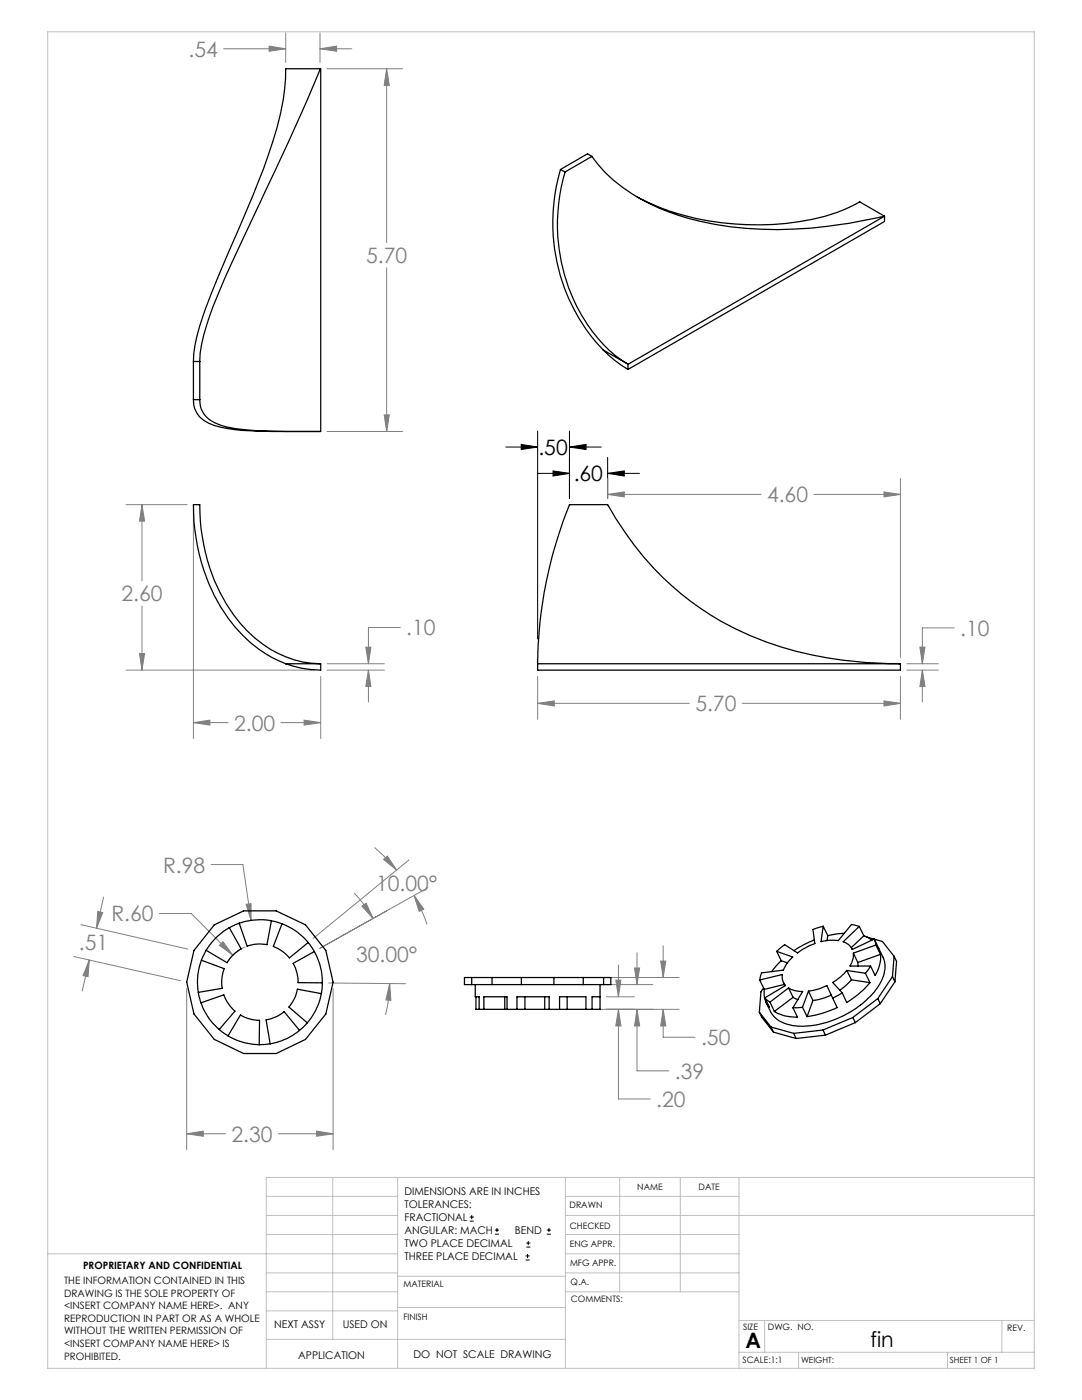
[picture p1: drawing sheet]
<svg xmlns="http://www.w3.org/2000/svg" width="216mm" height="279mm" viewBox="0 0 216 279" stroke-linecap="round" stroke-linejoin="round" font-family="sans-serif">
<g fill="none" stroke="#000" stroke-width=".2">
<path d="M100.9 89.2h6.4M104 88.7l3.3 .5-3.3 .5zM107.3 94.5h6.3M107.3 86v41.5M110.3 94l3.3 .5-3.3 .5zM113.6 89.2l3.3-.5v1zM113.6 86v13.4M113.6 89.2h6.4M121.2 94.5l3.4-.5v1zM121.2 91.3v8.1M121.2 94.5h6.4M93.7 243.7h.8"/>
<path d="M93.7 242.9h.8M94.1 242.5v.8M98.7 246.3h.9M98.7 245.5h.9M99.2 245.1v.8M104.9 251.5h.8M104.9 250.6h.8M105 248.9h.8M105 248.1h.8M105.3 250.3v.8M105.4 247.7v.8M109.1 246.3h.8"/>
<path d="M109.1 245.5h.8M109.5 245.1v.8"/>
</g>
<g fill="none" stroke="#808080" stroke-width=".2">
<path d="M44.6 9.7h12.4M53.7 9.2l3.3 .5-3.3 .5zM57 6.6v5.9M63.9 6.6v5.9M63.9 9.7h6.3M63.9 9.7l3.3-.5v1zM65.3 13.7h15M77.2 13.7l.5 3.3h-1zM77.2 13.7v34.7M77.2 53.4v32.7M65.3 86.1h15M76.7 82.8h1l-.5 3.3z"/>
<path d="M121.2 98.7l3.4-.5v1zM121.2 95.5v3.9M121.2 98.7h30.7M162.4 98.7h17.3M176.4 98.2l3.3 .5-3.3 .5zM179.7 95.5v35.7M25.2 100.7h12.1M28.3 100.7l.6 3.3h-1.1zM28.3 100.7v15.2M38.6 102v45.4M25.2 133.7h37.5M27.8 130.4h1.1l-.6 3.3z"/>
<path d="M28.3 121v12.7M64 135v12.4M65.3 133.7h11.4M65.3 132.5h11.4M73 129.2h1l-.5 3.3zM73.5 133.7v6.4M73.5 133.7l.5 3.3h-1zM79.9 125.2h-6.4v7.3M107.3 135v8.5M176.4 139.9l3.3 .5-3.3 .5zM179.7 135v8.5M180.9 133.7h6.3"/>
<path d="M180.9 132.5h6.3M183.6 129.2h1l-.6 3.3zM184 133.7v6.4M184 133.7l.6 3.3h-1zM190.4 125.3h-6.4v7.2M38.6 144.2h6.9M38.6 144.2l3.3-.5v1zM56.1 144.2h7.9M60.7 143.7l3.3 .5-3.3 .5zM107.3 140.4l3.3-.5v1zM107.3 140.4h30.2M148.1 140.4h31.6"/>
<path d="M20.7 179l-1.4 6.2M42.1 172.5h6.4l1.6 11.2M70.7 178.3a26.5 26.5 0 0 1 3.7 5M74.7 169.1l1.8 1.6 2.6 2.9M76.6 171.5l.7-.6 1.8 2.7zM81.6 171.6l-19.1 15.7M82.6 178.7l2 2.7-1 .5zM82.6 178.7l1.1 2.1 1.5 3.7M85.4 177.2l-21.6 12.1 13.4-7.5M14.7 190.9l21.3 4.8M16.2 184.5l21.3 4.9M17.8 191.6l-.2 3.3-1-.2z"/>
<path d="M17.8 191.6l-1.4 6.2M19.5 181.9l1 .2-1.2 3.1zM31.8 182.3h6.4l8.3 8.3M37.3 197.3v32.1M44.5 187.9l2 2.7-2.7-1.9zM49 189a7.7 7.7 0 0 0-3.7 3.2M49.1 180.5l1-.2v3.4zM65.6 196.2l15.3 .1M66.5 197.3v32.1M72.2 180.8l.9-.5 1.3 3zM77.8 196.3l.2 3.3h-1zM77.8 196.3a23.5 23.5 0 0 1-.9 6.2"/>
<path d="M121 198.9h5.6M121 196.5h9.3M121.7 195.1h13.8M122.9 195.6h1l-.5 3.3zM123.4 192.6v6.3M126.6 193.2h1l-.5 3.3zM127.1 190.1v6.4M131.8 191.8h1.1l-.6 3.3zM132.3 188.7v6.4M119.4 201.4h16.1M123.4 201.4l.5 3.4h-1zM123.4 201.4v17.9h6.4"/>
<path d="M127.1 201.4v12.3h6.4M127.1 201.4l.5 3.4h-1zM132.3 201.4l.6 3.4h-1.1zM132.3 201.4v5.6h6.4M37.3 226.3l3.3-.6v1.1zM37.3 226.3h7.7M55.6 226.3h10.9M63.2 225.7l3.3 .6-3.3 .5z"/>
</g>
<g fill="none" stroke="#c0c0c0" stroke-width=".2">
<path d="M9.5 6.4h196.9v266.7h-196.9zM53.1 238.8h26.2M66.4 235v32.3M79.3 235v38.1M112.8 235v38.1M112.8 238.8h34.7M123.6 235v22.8M135.7 235v22.8M147.5 235v38.1M206.4 235h-153.3v38.1M9.5 250.2h69.8M53.1 257.8h26.2"/>
<path d="M53.1 242.6h26.2M53.1 246.4h26.2M53.1 254h26.2M79.3 254.7h33.5M112.8 257.8h34.7M112.8 250.2h34.7M112.8 242.6h93.6M112.8 246.4h34.7M112.8 254h34.7M53.1 267.3h59.7M53.1 261.6h26.2M79.3 260.9h33.5"/>
<path d="M147.5 269.9h58.9M147.5 263.5h58.9M152.6 263.5v6.4M159.3 269.9v3.2M189.1 269.9v3.2M199.9 263.5v6.4"/>
</g>
<path d="M110.3 94l3.3 .5-3.3 .5zM121.2 94.5l3.4-.5v1zM113.6 89.2l3.3-.5v1zM104 88.7l3.3 .5-3.3 .5z" fill="#000"/>
<path d="M28.3 100.7l.6 3.3h-1.1zM27.8 130.4h1.1l-.6 3.3zM38.6 144.2l3.3-.5v1zM60.7 143.7l3.3 .5-3.3 .5zM73 129.2h1l-.5 3.3zM73.5 133.7l.5 3.3h-1zM107.3 140.4l3.3-.5v1zM176.4 139.9l3.3 .5-3.3 .5zM176.4 98.2l3.3 .5-3.3 .5zM121.2 98.7l3.4-.5v1zM184 133.7l.6 3.3h-1zM183.6 129.2h1l-.6 3.3zM77.2 13.7l.5 3.3h-1zM76.7 82.8h1l-.5 3.3zM63.9 9.7l3.3-.5v1zM53.7 9.2l3.3 .5-3.3 .5zM19.5 181.9l1 .2-1.2 3.1zM17.8 191.6l-.2 3.3-1-.2zM37.3 226.3l3.3-.6v1.1zM63.2 225.7l3.3 .6-3.3 .5zM44.5 187.9l-.7 .8 2.7 1.9zM49.1 180.5l1 3.2v-3.4zM77.8 196.3l.2 3.3h-1zM72.2 180.8l.9-.5 1.3 3zM82.6 178.7l2 2.7-1 .5zM76.6 171.5l.7-.6 1.8 2.7zM123.4 201.4l.5 3.4h-1zM122.9 195.6h1l-.5 3.3zM126.6 193.2h1l-.5 3.3zM127.1 201.4l.5 3.4h-1zM131.8 191.8h1.1l-.6 3.3zM132.3 201.4l.6 3.4h-1.1z" fill="#808080"/>
<g fill="none" stroke="#000" stroke-width=".25">
<path d="M63.9 13.7v.2a954.9 954.9 0 0 1-18.2 39.7 74.4 74.4 0 0 0-5.5 15.2l-.3 3.2M63.9 13.7h.1v72.4h-.1M63.9 13.7h-6.9a47.9 47.9 0 0 1-3.5 17.3 499 499 0 0 1-10.3 25 71.9 71.9 0 0 0-4.3 12.9l-.3 3.2M111.8 33.8a37.1 37.1 0 0 0 8.6 36.1M111.8 33.8l.9 .5M112.7 34.3a35.7 35.7 0 0 0 8.9 35.6l1.2 1.1 2.4 1.6M118.1 31.2a32 32 0 0 0 15.3 11.1 65.4 65.4 0 0 0 28.3 3.2 97 97 0 0 0 14.7-2.4M118.1 31.2l-5.4 3.1M118.1 31.2l-.9-.5-5.4 3.1M127 39.2a50.9 50.9 0 0 0 27.3 5.6 42.4 42.4 0 0 0 15.8-3.7l1.5-.8 4.8 2.8M176.4 43.1h.1M176.5 43.1l-51.2 29.6"/>
<path d="M176.5 43.1v1.1l-51.2 29.5M38.6 79.8a5.2 5.2 0 0 0 4.2 5.1 45.4 45.4 0 0 0 12.8 1.2h8.3M38.6 72.1h1.3M38.6 79.8h1.3M38.6 72.1v7.7M39.9 79.8a5.1 5.1 0 0 0 4 5 47.3 47.3 0 0 0 13.1 1.3h6.9M39.9 72.1v7.7M120.4 69.9a23.8 23.8 0 0 0 4.9 3.8M120.4 69.9l4.8 2.7M125.2 72.6l.1 .1M125.3 72.7v1M57 132.5a25.7 25.7 0 0 1-12.9-11.3 39.6 39.6 0 0 1-5.5-20.5h1.3a37.6 37.6 0 0 0 8 23.6 21.4 21.4 0 0 0 16 8.2"/>
<path d="M57 132.5a20.1 20.1 0 0 0 7 1.2v-1.2h-.1M57 132.5h6.9M107.3 132.5a85.9 85.9 0 0 1 6.3-31.8h7.6a58.8 58.8 0 0 0 40.8 30 90.4 90.4 0 0 0 17.7 1.8M107.3 132.5h72.4M107.3 132.5v1.2h72.4v-1.2M39.6 198l.5 2.1M40.2 191.6l4.5 1.7a7.4 7.4 0 0 0-.4 3.9l-4.7 .8M40.2 191.6a12 12 0 0 0-.6 6.4M41.1 189.7l-.9 1.9M45.8 185.1l2.3 4.3a7.9 7.9 0 0 0-2.8 2.7l-4.2-2.4M45.8 185.1a12.7 12.7 0 0 0-4.7 4.6M47.7 184.3l-1.9 .8"/>
<path d="M54.2 183.8l-.9 4.7a7.6 7.6 0 0 0-4 .3l-1.6-4.5M54.2 183.8l2.1 .6M54.2 183.8a13 13 0 0 0-6.5 .5M56.3 184.4l-1.8 4.5a7.9 7.9 0 0 1 3.2 2.3l3.8-3.1M56.3 184.4a12.1 12.1 0 0 1 5.2 3.7M61.5 188.1l1.2 1.8M62.7 189.9l-4.2 2.4a7.9 7.9 0 0 1 1 3.8h4.8M62.7 189.9a12.3 12.3 0 0 1 1.6 6.2M64.1 198.3l-4.8-.9a7.2 7.2 0 0 1-1.7 3.6l3.7 3.1M64.1 198.3a12.4 12.4 0 0 1-2.8 5.8M64.3 196.1l-.2 2.2M92.7 195.1h29.2v1.4h-29.2z"/>
<path d="M94.1 195.1v1.4M94.8 196.5v2.4h.8v2.5M95 198.9v2.5h.6M98.2 195.1v1.4M100.7 198.9v2.5M104 195.1v1.4M104.7 198.9v2.5M108.7 198.9v2.5M110.5 195.1v1.4M113.2 198.9v2.5M116.4 195.1v1.4M119.7 198.9h-1.6v2.5"/>
<path d="M119.7 196.5v4.9h-1.6M120.4 195.1v1.4M151.6 195.6l4.5-1.1a2.56 2.56 0 0 0 .6 2.2l-4.1 2.4M151.6 195.6l.9 1.8M152.4 197.2l-.6 .7-.3 4.1M152.5 197.4a4.2 4.2 0 0 0 1 3.6l-.9-1.9M152.6 199.1l1 .9M153.6 200l.9 1.9M155 189.9l3.2 1.1a7 7 0 0 0-1.9 2.6l-4.4 .6-.3 1.4M155 189.9l.9 1.8M155.9 191.7l-1.9 2.2M155.9 191.7l1.2 .5"/>
<path d="M156.3 196.1l.3 .6M156.5 196.5l-4 .9M157.3 197.2a5 5 0 0 0 2.9 .7l-2 3.2M157.3 197.2l-3.7 2.8M157.3 197.2l1 1.8M158.3 199l.9 .5M158.3 199l-3.8 2.9M161.3 197.8a12.1 12.1 0 0 0 3.7-1.1l1.2 2.5M161.3 197.8l-1.2 3.2M161.3 197.8l.9 1.9M162.2 199.7l-1.2 3.2M162.5 187.6l-2.1 .9-2 1.2"/>
<path d="M164.3 184.9l-.5 3a8.8 8.8 0 0 1 3.5-.2l2.6-3.2 1.5 .4M164.3 184.9l-2.1 .6 .4 2.8-1.4 .6-2.1 1.3-2.5-1.7-1.6 1.4M164.3 184.9l.9 1.8M165.2 186.7l-.2 1M165.9 198.6a12.1 12.1 0 0 1-3.7 1.1M166.2 199.2l.8 1.9-3.2 1.2-2.8 .6M168.1 198.2l-1.9 1M168.5 186.3l-3.3 .4M169 193.7a10.3 10.3 0 0 1-2.8 2.4l1.9 2.1M169 193.7l3.7 .5M169 193.7l.9 1.8M169.9 195.5l-1.3 1.3-1 .8"/>
<path d="M169.9 195.5l3.7 .6M170 189.4l.1 .1M170.3 190.2a4.3 4.3 0 0 1-.7 2.6h4.1M170.3 190.2l.9 1.9M171.2 192.1v.7M171.4 184.9l-3.2 3.1a2.88 2.88 0 0 1 1.9 1.5M171.4 184.9l1 1.9M172.4 186.8l1.6 .8M172.4 186.8l-2.5 2.3M172.7 194.2l.9 1.9M173 187l1.4 .4M173.6 196.1l-2.3 2.3-2.4 1.7-.8-1.9"/>
<path d="M173.7 192.8l-1 1.4M174.4 187.4l.4 1.2M174.4 187.4l.9 1.9v-.2M174.4 187.4l-4.3 2.1M174.4 187.4l1.7 .5 2.3 3M174.8 188.6l.9 1.9M174.8 188.6l-4.5 1.6M175.2 199.3l-5 3.8M175.2 199.3l.4 1M175.3 189.2l.9 1.8a6.4 6.4 0 0 1-1.5 6.6 19.4 19.4 0 0 1-16.5 7.1 5.6 5.6 0 0 1-4.5-2.8l-.8-1.8M175.7 190.5a6.8 6.8 0 0 1-1.1 4.2l-.9-1.9M175.7 190.5l-4.5 1.6"/>
<path d="M178.1 194.9l-2.9 4.4M178.1 194.9l.5 1M178.4 190.9l-.3 4M178.4 190.9l.5 1-.3 4M178.6 195.9l-3 4.4M40.1 200.1l4.6-1.6a8.2 8.2 0 0 0 2.2 3.3l-3.2 3.7M40.1 200.1a12.1 12.1 0 0 0 3.6 5.4M43.7 205.5l1.8 1.2M45.5 206.7l2.5-4.1a7.7 7.7 0 0 0 3.8 1l-.1 4.9M45.5 206.7a12.8 12.8 0 0 0 6.2 1.8M53.9 208.3l-2.2 .2M59.8 205.6l-3.1-3.7a7.4 7.4 0 0 1-3.6 1.6l.8 4.8"/>
<path d="M59.8 205.6a11.7 11.7 0 0 1-5.9 2.7M61.3 204.1l-1.5 1.5M95.6 201.4h1M96.6 201.4v-2.5h4.6v2.5M96.6 201.4h4.1M100.7 201.4h.5M101.2 201.4h2M103.2 201.4v-2.5h6.4v2.5M103.2 201.4h1.5M104.7 201.4h4M108.7 201.4h.9M109.6 201.4h2.1"/>
<path d="M111.7 201.4v-2.5h5.2v2.5M111.7 201.4h1.5M113.2 201.4h3.7M116.9 201.4h1.2M151.5 202l2.3 3M151.5 202l.5 1 2.3 3M153.8 205l4.6 1.2M153.8 205l.5 1M154.3 206l4.6 1.3M158.2 201.1l.9 1.9a8.6 8.6 0 0 1-4.6-1.1M158.4 206.2l.5 1.1M160.1 201l-1.9 .1"/>
<path d="M160.1 201l.9 1.9M164.2 205.6l-5.8 .6M164.2 205.6l.5 1M164.7 206.6l-5.8 .7M170.2 203.1l-6 2.5M170.2 203.1l.5 1M170.7 204.1l-6 2.5M175.6 200.3l-4.9 3.8"/>
<circle cx="51.9" cy="196" r="14.6"/>
</g>
<g font-size="4.2" fill="#808080">
<text x="37.6" y="11.3">.54</text>
<text x="73.1" y="52.5">5.70</text>
<text x="153" y="100.3">4.60</text>
<text x="24.2" y="120">2.60</text>
<text x="81" y="126.8">.10</text>
<text x="191.6" y="126.9">.10</text>
<text x="138.7" y="142">5.70</text>
<text x="46.7" y="145.8">2.00</text>
<text x="32.5" y="174.1">R.98</text>
<text x="75" y="177.9">10.00°</text>
<text x="22.2" y="183.9">R.60</text>
<text x="15.7" y="189.5">.51</text>
<text x="71" y="192">30.00°</text>
<text x="139.9" y="208.6">.50</text>
<text x="134.7" y="215.3">.39</text>
<text x="130.9" y="220.9">.20</text>
<text x="46.2" y="227.8">2.30</text>
</g>
<g font-size="4.2">
<text x="107.4" y="90.8">.50</text>
<text x="114.5" y="96.1">.60</text>
<text x="148.8" y="269">A</text>
<text x="173.7" y="268.7">fin</text>
</g>
<g font-size="2.1">
<text x="80.7" y="238.5">DIMENSIONS ARE IN INCHES</text>
<text x="80.7" y="241.1">TOLERANCES:</text>
<text x="80.7" y="243.7">FRACTIONAL</text>
<text x="80.7" y="246.3">ANGULAR: MACH</text>
<text x="80.7" y="248.9">TWO PLACE DECIMAL</text>
<text x="80.7" y="251.4">THREE PLACE DECIMAL</text>
<text x="102.7" y="246.3">BEND</text>
<text x="54.7" y="265">NEXT ASSY</text>
<text x="68.4" y="265">USED ON</text>
<text x="59.5" y="271.2">APPLICATION</text>
<text x="82.5" y="270.9">DO NOT SCALE DRAWING</text>
</g>
<g font-size="2">
<text x="12.8" y="256.2">THE INFORMATION CONTAINED IN THIS</text>
<text x="16.6" y="253.2">PROPRIETARY AND CONFIDENTIAL</text>
<text x="12.8" y="258.8">DRAWING IS THE SOLE PROPERTY OF</text>
<text x="12.8" y="261.3">&lt;INSERT COMPANY NAME HERE&gt;. ANY</text>
<text x="12.8" y="263.8">REPRODUCTION IN PART OR AS A WHOLE</text>
<text x="12.8" y="266.3">WITHOUT THE WRITTEN PERMISSION OF</text>
<text x="12.8" y="268.8">&lt;INSERT COMPANY NAME HERE&gt; IS</text>
<text x="12.8" y="271.4">PROHIBITED.</text>
</g>
<g font-size="1.8">
<text x="127.2" y="237.4">NAME</text>
<text x="139.4" y="237.5">DATE</text>
<text x="113.7" y="241.2">DRAWN</text>
<text x="113.7" y="245.2">CHECKED</text>
<text x="113.7" y="248.8">ENG APPR.</text>
<text x="80.5" y="256.9">MATERIAL</text>
<text x="113.7" y="252.6">MFG APPR.</text>
<text x="113.8" y="256.4">Q.A.</text>
<text x="80.5" y="263.3">FINISH</text>
<text x="113.9" y="259.9">COMMENTS:</text>
<text x="148.3" y="265.4">SIZE</text>
<text x="153.2" y="265.5">DWG. NO.</text>
<text x="201" y="265.6">REV.</text>
<text x="148.2" y="272">SCALE:1:1</text>
</g>
<g font-size="1.7">
<text x="159.8" y="272.1">WEIGHT:</text>
<text x="189.5" y="272.1">SHEET 1 OF 1</text>
</g>
</svg>
